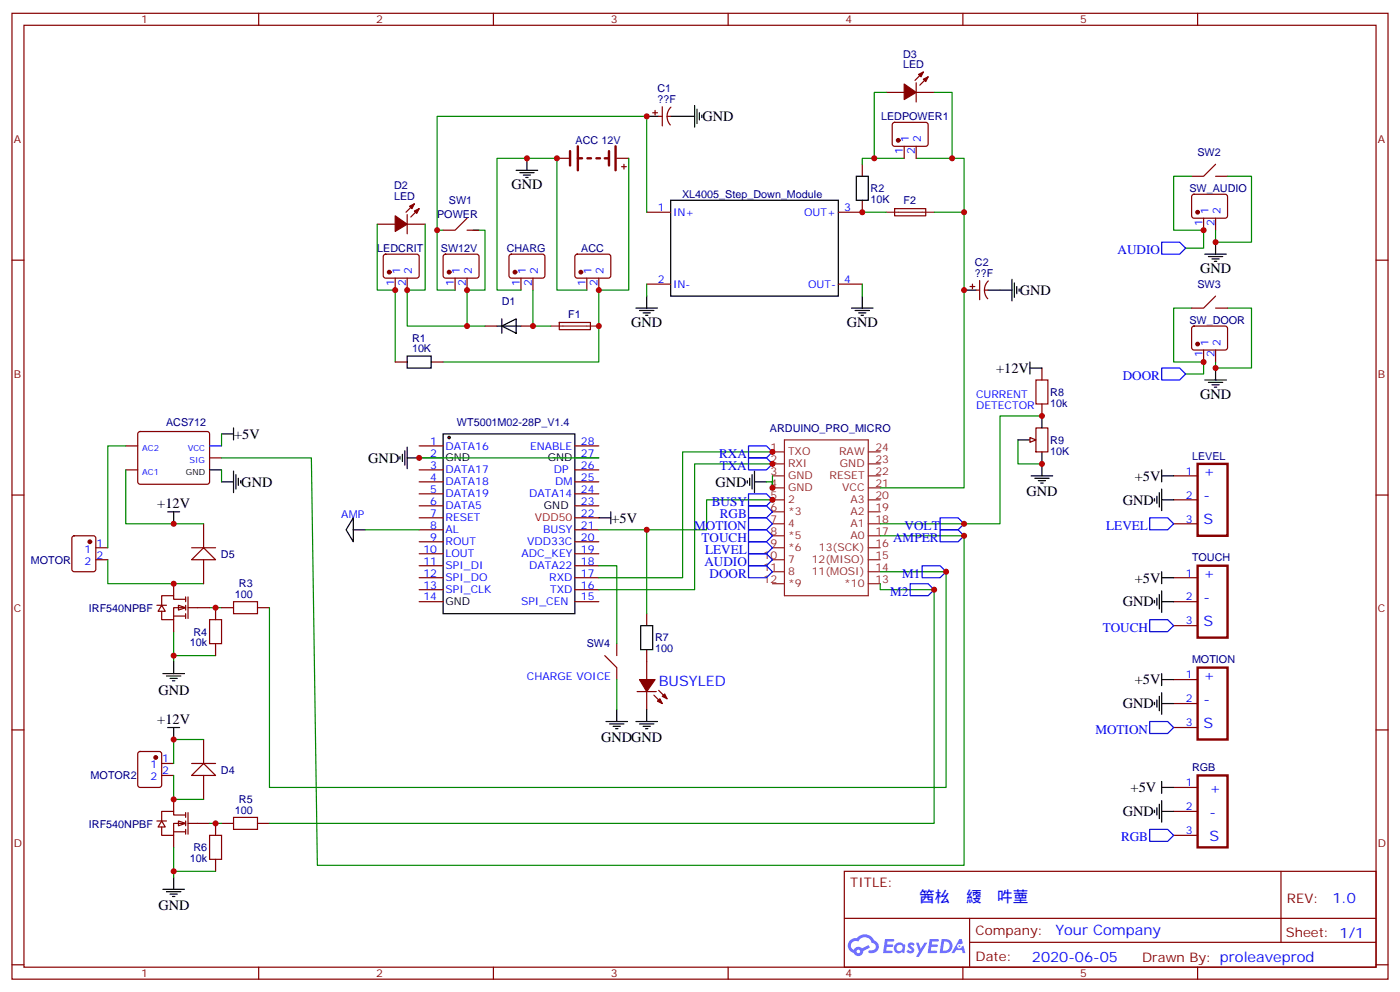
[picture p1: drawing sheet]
<svg xmlns="http://www.w3.org/2000/svg" width="412mm" height="292mm" viewBox="0 0 412 292" stroke-linecap="round" stroke-linejoin="round" font-family="sans-serif">
<g fill="none" stroke="#870000" stroke-width=".35">
<path d="M3.5 3.9h405.4v284.4h-405.4zM7.1 7.4h398.2v277.3h-398.2zM76.2 3.9v3.5M145.3 3.9v3.5M214.5 3.9v3.5M283.6 3.9v3.5M352.8 3.9v3.5M3.5 76.6h3.6M405.3 76.6h3.6M3.5 145.7h3.6M405.3 145.7h3.6M3.5 214.9h3.6"/>
<path d="M405.3 214.9h3.6M248.7 256.5h156.6v28.2h-156.6zM377.3 256.5v20.9M248.7 270.4h156.5M285.6 277.4h119.6M285.6 270.4v14.1M3.5 284h3.6M76.2 284.7v3.6M145.3 284.7v3.6M214.5 284.7v3.6M283.6 284.7v3.6M352.8 284.7v3.6"/>
<path d="M405.3 284h3.6"/>
</g>
<g fill="#5487ff">
<path d="M267.7 277.7a1.22 1.22 0 0 1 1.7 .2l-.4 .6a.47 .47 0 0 0-.3-.4 .47 .47 0 0 0-.5 .2l.1 .2a1.14 1.14 0 0 1 .8 1.8 1.14 1.14 0 0 1-1.9 0l-.2-.2 .5-.6 .7 .5a.29 .29 0 0 0 .3-.3 .29 .29 0 0 0-.2-.3 1.04 1.04 0 0 1-.6-1.7z"/>
<path d="M260.7 276.4h2.4l.3 .2-.2 .5-1.8 .1-.1 .8h1.5l.3 .4-.3 .4h-1.6l-.2 1.1h1.7l.2 .3-.2 .3-2.6 .1z"/>
<path d="M273.8 276.4h2.4l.3 .2-.1 .5-1.8 .1-.2 .8h1.6l.3 .4-.4 .4h-1.6l-.1 1.1h1.7l.2 .3-.2 .3-2.6 .1z"/>
<path d="M282.6 276.4h.7l.3 1.3-.6 .3a.69 .69 0 0 0-1 .3 .69 .69 0 0 0 .4 .9 .69 .69 0 0 0 .9-.6l.5-.2 .6 2.2h-.8l-.2-.9h-1.8l-.5 .9h-.8z"/>
<path d="M269.8 277.5h.8l.6 1.8 1.1-1.8h.9l-2.6 4.2h-.8l.9-1.5z"/>
<path d="M277.4 276.4l-.6 4.2h1.3a2.11 2.11 0 0 0 2.5-2.1 2.11 2.11 0 0 0-2.5-2.1zM278.1 277.2a1.39 1.39 0 0 1 1.7 1.4 1.39 1.39 0 0 1-1.8 1.3h-.3z"/>
<path d="M263.7 278.1a1.54 1.54 0 0 0-.1 2.1 1.54 1.54 0 0 0 2.2 .1l.6 .3 .3-2.3-.2-.3h-.4a1.49 1.49 0 0 0-2.4 .1zM264 279.1a.94 .94 0 0 1 1.8 0 .94 .94 0 0 1-1.8 0z"/>
<path d="M250.4 276.8a2.18 2.18 0 0 0 1.1 3.7 1.44 1.44 0 0 0 1.6 .9 1.44 1.44 0 0 0 1.2-1.4l2-1-.5-.8-1.9 1a1.47 1.47 0 0 0-2.4 .4 1.39 1.39 0 0 1-.7-1.9 1.39 1.39 0 0 1 2-.5 2.12 2.12 0 0 1 2.2-1.3 2.12 2.12 0 0 1 1.9 1.7 1.14 1.14 0 0 1 1.1 1.4 1.14 1.14 0 0 1-1.7 .7 .43 .43 0 0 0-.5 .4 .43 .43 0 0 0 .4 .5 1.98 1.98 0 0 0 2.5-1.2 1.98 1.98 0 0 0-1.2-2.6 3.1 3.1 0 0 0-5.3-.6l-.9 .1zM252.3 280.1a.55 .55 0 0 1 1.1 0 .55 .55 0 0 1-1.1 0z"/>
<circle cx="282.6" cy="278.5" r=".26"/>
</g>
<g fill="none" stroke="#870000" stroke-width=".35">
<path d="M261.1 27.2h5.2M263.1 36.2l.4-.2 9.5 .1 .4 .6-.1 5.9-.6 .5-9.4-.1-.5-.6v-5.7zM269.9 24.4v5.6M269.9 27.2h5.3M272 21.2l-2.5 2.5M273.4 22.6l-2.5 2.5M164 46.6h3.6M181.7 46.6h3.5M183.1 49.1h1.4M183.8 48.4v1.4M254 58.9v3.6h-7.1M254 48.4v3.5"/>
<path d="M266.3 43.1v3.5M269.9 43.1v3.5M111.1 66h5.3M113.1 75l.5-.2 9.4 .1 .5 .6-.1 5.9-.6 .5-9.5-.1-.4-.6v-5.7zM119.9 66h5.3M119.9 63.2v5.6M122.1 60l-2.5 2.5M123.5 61.4l-2.5 2.5M130.8 75l.4-.2 9.5 .1 .4 .6-.1 5.9-.6 .5-9.4-.1-.5-.6v-5.7zM137.6 64.2l-3.5 3.6h-3.6M137.6 67.8h3.5M150.2 75l.4-.2 9.5 .1 .4 .6-.1 5.9-.6 .5-9.4-.1-.5-.6v-5.7z"/>
<path d="M169.6 75l.4-.2 9.5 .1 .4 .6v5.9l-.7 .5-9.4-.1-.5-.6v-5.7zM190.5 62.5h7.1M263.5 61.4h9.2v2.1h-9.1zM116.4 81.9v3.5M119.9 81.9v3.5M134.1 81.9v3.5M137.6 81.9v3.5M142.9 96h3.5M153.5 81.9v3.5M153.5 96h3.5M157 81.9v3.5M164.8 94.9h9.1v2.1h-9.1z"/>
<path d="M172.9 81.9v3.5M176.4 81.9v3.5M190.5 83.6h7.1M246.9 83.6h7.1M116.4 106.6h3.5M127 106.6h3.5M37 138.3h3.6M37 131.3h3.6M40.8 127.2l.5-.2h19.7l.5 .2 .2 .5v14.4l-.7 .5-20-.1-.4-.6v-14.2zM61.7 134.8h3.6M123.5 134.8h7M123.5 138.3h7"/>
<path d="M123.5 131.3h7M169.3 134.8h7.1M169.3 138.3h7.1M169.3 131.3h7.1M123.5 141.9h7M123.5 145.4h7M123.5 148.9h7M123.5 152.4h7M123.5 156h7M123.5 159.5h7M169.3 141.9h7.1M169.3 145.4h7.1"/>
<path d="M169.3 148.9h7.1M169.3 152.4h7.1M169.3 156h7.1M169.3 159.5h7.1M345.7 140.1h7.1M345.7 147.1h7.1M345.7 154.2h7.1M123.5 170.1h7M123.5 177.1h7M123.5 163h7M123.5 166.5h7M123.5 173.6h7"/>
<path d="M169.3 170.1h7.1M169.3 177.1h7.1M169.3 163h7.1M169.3 166.5h7.1M169.3 173.6h7.1M345.7 170.1h7.1M345.7 177.1h7.1M345.7 184.2h7.1M345.7 200.1h7.1M345.7 207.1h7.1M345.7 214.2h7.1M345.7 231.8h7.1"/>
<path d="M345.7 238.9h7.1M345.7 245.9h7.1"/>
</g>
<g fill="#870000" stroke="#870000" stroke-width=".35">
<path d="M122.1 62.1l1.4-.7-.7 1.4z"/>
<path d="M120.6 60.7l1.5-.7-.7 1.4z"/>
<path d="M116.4 63.5l3.5 2.5-3.5 2.1z"/>
<path d="M272 23.3l1.4-.7-.7 1.4z"/>
<path d="M270.6 21.9l1.4-.7-.7 1.4z"/>
<path d="M266.3 24.7l3.6 2.5-3.6 2.1z"/>
<circle cx="171.1" cy="80.1" r=".53"/>
<circle cx="151.7" cy="80.1" r=".53"/>
<circle cx="132.3" cy="80.1" r=".53"/>
<circle cx="114.7" cy="80.1" r=".53"/>
<circle cx="264.6" cy="41.3" r=".53"/>
</g>
<path d="M167.9 44.5v4.2M170.2 43.1v7M170.2 46.6h1.2M173 46.6h1.1M175.7 46.6h1M178.2 46.6h1M179.4 44.5v4.2M181.3 43.1v7M352.8 136.6h8.8v21.1h-8.8zM352.8 166.5h8.8v21.2h-8.8zM352.8 196.5h8.8v21.2h-8.8zM352.8 228.3h8.8v21.1h-8.8z" fill="none" stroke="#870000" stroke-width=".71"/>
<g fill="none" stroke="#008700" stroke-width=".35">
<path d="M261.1 27.2h-3.6v19.4M275.2 27.2h5.3v19.4M185.2 46.6v38.8h-8.8v21.2h-45.9M266.3 46.6h-12.3v1.8M269.9 46.6h14.1v15.9M111.1 66v19.4h5.3v21.2M125.2 66v19.4h-5.3v10.6h17.7M130.5 67.8h-1.7v17.6h5.3M139.3 67.8h3.6v17.6h-5.3v10.6h5.3M190.5 62.5v-28.2h-61.7v33.5M254 62.5h7.1M275.2 62.5h8.8v81.1h-24.7"/>
<path d="M153.5 85.4h-7.1v-38.8h17.6v38.8h8.9M157 85.4v10.6h5.3M190.5 83.6v3.6M254 83.6v3.6M227.5 140.1v3.5v-1.7h-1.7"/>
</g>
<g fill="none" stroke="#000" stroke-width=".35">
<path d="M152 50.1h6.4M153.1 50.8h4.2M154.2 51.5h2.1M154.9 52.2h.7M155.2 46.6v3.5M197.6 58.9h49.3v28.3h-49.3zM252.2 51.9h3.6v7h-3.6zM146.4 96h7.1M147.8 96l4.2-2.1v4.2zM147.8 93.9v4.2M187.3 90.7h6.4M188.4 91.4h4.2"/>
<path d="M189.4 92.1h2.2M190.1 92.8h.8M190.5 87.2v3.5M250.8 90.7h6.4M251.9 91.4h4.2M252.9 92.1h2.2M253.6 92.8h.8M254 87.2v3.5M119.9 104.8h7.1v3.5h-7.1zM61.7 138.3h3.6M130.5 127.7h38.8v53h-38.8zM221.5 139.7v4.3"/>
<path d="M222.2 138.7v6.3M342.2 138.3v3.6M220.1 141.5v.7M220.8 140.8v2.1M222.2 141.9h3.6M340.1 146.8v.7M340.8 146.1v2.1M341.5 145v4.3M342.2 144v6.3M342.2 147.1h3.5M342.2 140.1h3.5M340.1 176.8v.7"/>
<path d="M340.8 176.1v2.1M341.5 175v4.2M342.2 168.3v3.5M342.2 174v6.3M342.2 177.1h3.5M342.2 170.1h3.5M342.2 198.3v3.5M340.1 206.8v.7M340.8 206.1v2.1M341.5 205v4.2M342.2 200.1h3.5M342.2 203.9v6.4"/>
<path d="M342.2 207.1h3.5M340.1 238.5v.7M340.8 237.8v2.1M341.5 236.7v4.3M342.2 230v3.6M342.2 235.7v6.3M342.2 231.8h3.5M342.2 238.9h3.5"/>
</g>
<g fill="none" stroke="#8c2424" stroke-width=".35">
<path d="M261.1 62.5h14.1M162.3 96h14.1M227.5 136.6h3.6M227.5 133h3.6M231.1 129.5h24.7v45.9h-24.7zM255.8 136.6h3.5M255.8 133h3.5M227.5 147.1h3.6M227.5 150.7h3.6M227.5 154.2h3.6M227.5 157.7h3.6M227.5 143.6h3.6"/>
<path d="M227.5 140.1h3.6M255.8 147.1h3.5M255.8 150.7h3.5M255.8 154.2h3.5M255.8 157.7h3.5M255.8 143.6h3.5M255.8 140.1h3.5M227.5 161.3h3.6M227.5 164.8h3.6M227.5 168.3h3.6M227.5 171.8h3.6M255.8 161.3h3.5"/>
<path d="M255.8 164.8h3.5M255.8 168.3h3.5M255.8 171.8h3.5"/>
</g>
<path d="M61.7 131.3h3.6" fill="none" stroke="#00f" stroke-width=".35"/>
<circle cx="132.3" cy="128.8" r=".35" fill="#f00" stroke="#000" stroke-width=".35"/>
<path d="M31.7 164.8v7h28.3" fill="none" stroke="#008700" stroke-width=".35"/>
<path d="M60 161.3l3.5 3.5h-7.1z" fill="#fff" stroke="#870000" stroke-width=".35"/>
<path d="M21.4 157.9l.5-.2h5.6l.7 .5v9.4l-.4 .7h-5.9l-.7-.5v-9.4zM60 154.2v7.1M28.2 161.3h3.5M28.2 164.8h3.5M56.4 161.3h7.1M60 164.8v7M63.5 178.9v3.5M65.3 178.9h3.5M75.8 178.9h3.6M63.5 189.5v3.5" fill="none" stroke="#870000" stroke-width=".35"/>
<path d="M61.7 178.9h3.6M51.2 193h12.3M51.2 185.9v8.9" fill="none" stroke="#008700" stroke-width=".35"/>
<path d="M68.8 177.1h7v3.6h-7zM61.7 182.4h3.6v7.1h-3.6z" fill="none" stroke="#a10000" stroke-width=".35"/>
<circle cx="26.5" cy="159.5" r=".53" fill="#870000" stroke="#870000" stroke-width=".35"/>
<path d="M49.4 150.7h3.5M51.2 150.7v3.5M48 198.3h6.3M49 199h4.3M50.1 199.7h2.1M51.2 194.8v3.5M50.8 200.4h.7" fill="none" stroke="#000" stroke-width=".35"/>
<g fill="#fff" stroke="#870000" stroke-width=".35">
<path d="M52.6 178.2l2.1 .7-2.1 .7z"/>
<path d="M47.6 178.2l1.1 1.8h-2.1z"/>
</g>
<path d="M46.2 178.2h2.8M51.2 171.8v3.6M54.7 176.4h-3.5v-1h-3.6v2.8M54.7 178.9h-3.5v3.5h-3.6v-2.4M54.7 175.7v1.4M54.7 178.2v1.4M55.4 175.7v6.4M55.4 178.9h6.3M51.2 181.4h3.5M51.2 182.4v3.5M54.7 180.7v1.4" fill="none" stroke="#870000" stroke-width=".35"/>
<g fill="#fff" stroke="#870000" stroke-width=".35">
<path d="M52.6 241.7l2.1 .7-2.1 .7z"/>
<path d="M47.6 241.7l1.1 1.8h-2.1z"/>
</g>
<g fill="none" stroke="#870000" stroke-width=".35">
<path d="M40.8 221.4l.5-.2h5.6l.7 .5v9.4l-.4 .7h-5.9l-.7-.5v-9.4zM47.6 224.8h3.6M47.6 228.3h3.6M51.2 235.3v3.6M54.7 239.9h-3.5v-1h-3.6v2.8M54.7 239.2v1.4M55.4 239.2v6.4M46.2 241.7h2.8M51.2 244.9h3.5M51.2 245.9v3.5M54.7 242.4h-3.5v3.5h-3.6v-2.4M54.7 241.7v1.4"/>
<path d="M54.7 244.2v1.4M55.4 242.4h6.3M63.5 242.4v3.5M63.5 253v3.5M65.3 242.4h3.5M75.8 242.4h3.6"/>
</g>
<path d="M49.4 214.2h3.5M51.2 214.2v3.5M51.2 258.3v3.5M48 261.8h6.3M49 262.5h4.3M50.1 263.2h2.1M50.8 263.9h.7" fill="none" stroke="#000" stroke-width=".35"/>
<circle cx="45.9" cy="223" r=".53" fill="#870000" stroke="#870000" stroke-width=".35"/>
<path d="M61.7 245.9h3.6v7.1h-3.6zM68.8 240.6h7v3.6h-7z" fill="none" stroke="#a10000" stroke-width=".35"/>
<path d="M51.2 249.4v8.9M51.2 256.5h12.3M61.7 242.4h3.6" fill="none" stroke="#008700" stroke-width=".35"/>
<path d="M56.4 228.3l3.6-3.5 3.5 3.5z" fill="#fff" stroke="#870000" stroke-width=".35"/>
<g fill="none" stroke="#870000" stroke-width=".35">
<path d="M351.2 57.4l.5-.2h9.5l.4 .7-.1 5.9-.6 .4h-9.5l-.4-.7v-5.6zM358.1 48.4l-3.6 3.5h-3.5M358.1 51.9h3.5M354.5 64.2v3.6M358.1 64.2v3.6M351.2 96.2l.5-.2h9.5l.4 .7-.1 5.9-.6 .4h-9.5l-.4-.7v-5.6zM358.1 87.2l-3.6 3.5h-3.5M358.1 90.7h3.5M306.9 108.3v3.6M306.9 118.9v3.5M354.5 103v3.6M358.1 103v3.6"/>
<path d="M305.2 126h3.5v7h-3.5zM178.2 193l3.5 3.5v3.6M181.7 189.5v3.5M190.5 180.7v3.5M190.5 191.2v8.9M60 217.7v7.1M187.7 203.6h5.6M190.5 203.6v5.3M192.6 204.6l2.5 2.5M194 203.2l2.5 2.5M56.4 224.8h7.1M60 228.3v7"/>
</g>
<g fill="none" stroke="#008700" stroke-width=".35">
<path d="M351 51.9h-5.3v15.9h8.8v5.3h-5.3M361.6 51.9h7.1v19.4h-10.6M351 90.7h-5.3v15.9h8.8v3.5h-5.3M361.6 90.7h7.1v17.6h-10.6M37 138.3v15.9h23M37 131.3h-5.3v30M65.3 134.8h26.4l1.8 119.9h190.5v-97h-24.7M65.3 127.7v3.6M65.3 138.3v3.6M123.5 134.8h52.9M227.5 133h-26.4v37.1h-24.7M227.5 136.6h-22.9v37h-28.2"/>
<path d="M299.9 129.5v7.1h7M306.9 122.4h-12.3v31.8h-35.3M107.6 156h15.9M190.5 156v24.7M227.5 147.1h-19.4v8.9h-31.7M176.4 166.5h5.3v23M259.3 168.3h19.4v63.5h-199.3v-52.9M259.3 171.8v1.8h15.9v68.8h-195.8M60 217.7h-8.8v7.1M181.7 200.1v8.8M51.2 228.3v7h8.8"/>
</g>
<g fill="none" stroke="#000" stroke-width=".35">
<path d="M354.9 74.8h6.3M356 75.5h4.2M357 76.2h2.1M357.7 76.9h.7M358.1 71.3v3.5M303.4 108.3h3.5M303.4 106.6v3.5M354.9 111.9h6.3M356 112.6h4.2M357 113.3h2.1M357.7 114h.7M358.1 108.3v3.6"/>
<path d="M65.3 127.7h3.5M68.8 126v3.5M68.8 138.7v6.3M69.5 139.7v4.3M117.8 134.4v.7M118.5 133.7v2.2M119.2 132.7v4.2M119.9 134.8h3.6M119.9 131.6v6.4M299.9 129.5h3.5M306.9 122.4v3.6M306.9 133v7.1"/>
<path d="M65.3 141.9h3.5M70.2 140.8v2.1M70.9 141.5v.7M104.1 152.4v7.1l-2.1-3.5zM104.1 156h3.5M176.4 152.4h3.5M179.9 150.7v3.5M303.7 140.1h6.4M304.8 140.8h4.2M305.9 141.5h2.1M306.6 142.2h.7M188.7 184.2h3.6v7h-3.6z"/>
<path d="M178.5 212.4h6.4M179.6 213.1h4.2M180.6 213.8h2.1M181.3 214.5h.7M181.7 208.9v3.5M187.3 212.4h6.4M188.4 213.1h4.2M189.4 213.8h2.2M190.1 214.5h.8M190.5 208.9v3.5"/>
</g>
<g fill="#870000" stroke="#870000" stroke-width=".35">
<path d="M193.7 206.4l.7-.7 .7 1.4z"/>
<path d="M195.1 205l.7-.7 .7 1.4z"/>
<path d="M188.4 200.1h4.6l-2.5 3.5z"/>
<circle cx="352.8" cy="62.5" r=".53"/>
<circle cx="352.8" cy="101.3" r=".53"/>
</g>
<path d="M305.2 111.9h3.5v7h-3.5z" fill="none" stroke="#a10000" stroke-width=".35"/>
<path d="M303.4 128.8l1.8 .7-1.8 .7z" fill="#f0f0f0" stroke="#870000" stroke-width=".35"/>
<g fill="none" stroke="#00f" stroke-width=".35">
<path d="M342.2 71.3h5.3l1.7 1.8-1.7 1.7h-5.3zM342.2 108.3h5.3l1.7 1.8-1.7 1.8h-5.3zM220.5 131.3h5.3l1.7 1.7-1.7 1.8h-5.3zM220.5 134.8h5.3l1.7 1.8-1.7 1.7h-5.3zM220.5 148.9h5.3l1.7 1.8-1.7 1.7h-5.3zM220.5 152.4h5.3l1.7 1.8-1.7 1.8h-5.3zM220.5 156h5.3l1.7 1.7-1.7 1.8h-5.3zM220.5 159.5h5.3l1.7 1.8-1.7 1.7h-5.3zM220.5 145.4h5.3l1.7 1.7-1.7 1.8h-5.3zM276.9 156h5.3l1.8 1.7-1.8 1.8h-5.3zM276.9 152.4h5.3l1.8 1.8-1.8 1.8h-5.3zM338.7 152.4h5.3l1.7 1.8-1.7 1.8h-5.3z"/>
<path d="M220.5 166.5h5.3l1.7 1.8-1.7 1.8h-5.3zM220.5 163h5.3l1.7 1.8-1.7 1.7h-5.3zM268.1 171.8h5.3l1.8 1.8-1.8 1.8h-5.3zM271.6 166.5h5.3l1.8 1.8-1.8 1.8h-5.3zM338.7 182.4h5.3l1.7 1.8-1.7 1.7h-5.3zM338.7 212.4h5.3l1.7 1.8-1.7 1.7h-5.3zM338.7 244.2h5.3l1.7 1.7-1.7 1.8h-5.3z"/>
</g>
<path d="M358.1 67.8v3.5M358.1 106.6v1.7" fill="none" stroke="#008700" stroke-width=".35"/>
<path d="M192.3 33.2h1.4M193 32.5v1.4M194 34.3h1.1M195.1 31.4v5.7M196.5 34.3h1.1M197.6 31.5a3.8 3.8 0 0 0-.1 5.3M285.8 84.3h1.4M286.5 83.6v1.5M287.5 85.4h1.1M288.6 82.6v5.6M290 85.4h1M291.1 82.7a3.8 3.8 0 0 0-.1 5.2" fill="none" stroke="#870000" stroke-width=".35"/>
<path d="M190.5 34.3h3.5M197.6 34.3h7M204.6 31.1v6.3M205.3 32.1v4.3M206 33.2v2.1M206.7 33.9v.7M284 85.4h3.5M291 85.4h7.1M298.1 82.2v6.4M298.8 83.3v4.2M299.5 84.3v2.2M300.2 85.1v.7" fill="none" stroke="#000" stroke-width=".35"/>
<g fill="#c00">
<circle cx="190.5" cy="34.3" r=".88"/>
<circle cx="227.5" cy="133" r=".88"/>
<circle cx="278.7" cy="168.3" r=".88"/>
<circle cx="284" cy="157.7" r=".88"/>
<circle cx="358.1" cy="108.3" r=".88"/>
<circle cx="354.5" cy="106.6" r=".88"/>
<circle cx="306.9" cy="136.6" r=".88"/>
<circle cx="190.5" cy="156" r=".88"/>
<circle cx="227.5" cy="143.6" r=".88"/>
<circle cx="63.5" cy="178.9" r=".88"/>
<circle cx="51.2" cy="193" r=".88"/>
<circle cx="284" cy="62.5" r=".88"/>
<circle cx="254" cy="62.5" r=".88"/>
<circle cx="128.8" cy="67.8" r=".88"/>
<circle cx="119.9" cy="85.4" r=".88"/>
<circle cx="137.6" cy="96" r=".88"/>
<circle cx="116.4" cy="85.4" r=".88"/>
<circle cx="176.4" cy="96" r=".88"/>
<circle cx="137.6" cy="85.4" r=".88"/>
<circle cx="155.2" cy="46.6" r=".88"/>
<circle cx="164" cy="46.6" r=".88"/>
<circle cx="157" cy="96" r=".88"/>
<circle cx="176.4" cy="85.4" r=".88"/>
<circle cx="257.5" cy="46.6" r=".88"/>
<circle cx="280.5" cy="46.6" r=".88"/>
<circle cx="51.2" cy="171.8" r=".88"/>
<circle cx="51.2" cy="217.7" r=".88"/>
<circle cx="51.2" cy="235.3" r=".88"/>
<circle cx="51.2" cy="256.5" r=".88"/>
<circle cx="63.5" cy="242.4" r=".88"/>
<circle cx="51.2" cy="154.2" r=".88"/>
<circle cx="123.5" cy="134.8" r=".88"/>
<circle cx="306.9" cy="122.4" r=".88"/>
<circle cx="354.5" cy="67.8" r=".88"/>
<circle cx="358.1" cy="71.3" r=".88"/>
<circle cx="284" cy="154.2" r=".88"/>
<circle cx="275.2" cy="173.6" r=".88"/>
<circle cx="227.5" cy="147.1" r=".88"/>
<circle cx="227.5" cy="136.6" r=".88"/>
<circle cx="284" cy="85.4" r=".88"/>
</g>
<text font-size="4.6" fill="#00f" x="270.8" y="265.5">䇴㭃т䌄ᙃ吽䓰</text>
<g font-size="4.2">
<text x="206.9" y="35.7">GND</text>
<text x="150.6" y="55.8">GND</text>
<text x="353.5" y="80.5">GND</text>
<text x="300.4" y="86.9">GND</text>
<text x="185.9" y="96.3">GND</text>
<text x="249.4" y="96.3">GND</text>
<text x="293.4" y="109.7">+12V</text>
<text x="353.5" y="117.5">GND</text>
<text x="69" y="129.2">+5V</text>
<text x="108.5" y="136.3">GND</text>
<text x="71.1" y="143.3">GND</text>
<text x="210.8" y="143.3">GND</text>
<text x="334.3" y="141.5">+5V</text>
<text x="46.3" y="149.6">+12V</text>
<text x="302.3" y="146.1">GND</text>
<text x="330.7" y="148.6">GND</text>
<text x="180.1" y="153.8">+5V</text>
<text x="334.3" y="171.5">+5V</text>
<text x="330.7" y="178.5">GND</text>
<text x="334.3" y="201.5">+5V</text>
<text x="46.7" y="204.5">GND</text>
<text x="330.7" y="208.5">GND</text>
<text x="46.3" y="213.1">+12V</text>
<text x="177.1" y="218.5">GNDGND</text>
<text x="333" y="233.2">+5V</text>
<text x="330.7" y="240.3">GND</text>
<text x="46.7" y="268">GND</text>
</g>
<g font-size="4.2" fill="#00f">
<text x="354.5" y="140.1">+</text>
<text x="354.5" y="147.1">-</text>
<text x="354.5" y="154.2">S</text>
<text x="354.5" y="170.1">+</text>
<text x="354.5" y="177.1">-</text>
<text x="354.5" y="184.2">S</text>
<text x="194" y="201.8">BUSYLED</text>
<text x="354.5" y="200.1">+</text>
<text x="354.5" y="207.1">-</text>
<text x="354.5" y="214.2">S</text>
<text x="356.3" y="233.6">+</text>
<text x="356.3" y="240.6">-</text>
<text x="356.3" y="247.7">S</text>
<text x="392.5" y="265.8">1.0</text>
<text x="310.9" y="275.3">Your Company</text>
<text x="304" y="283.1">2020-06-05</text>
</g>
<g font-size="3.9" fill="#00f">
<text x="329.2" y="74.8">AUDIO</text>
<text x="330.7" y="111.9">DOOR</text>
<text x="211.8" y="134.8">RXA</text>
<text x="212" y="138.3">TXA</text>
<text x="209.7" y="148.9">BUSY</text>
<text x="204.5" y="156">MOTION</text>
<text x="212" y="152.4">RGB</text>
<text x="266.5" y="156">VOLT</text>
<text x="325.9" y="156">LEVEL</text>
<text x="206.6" y="159.5">TOUCH</text>
<text x="263.1" y="159.5">AMPER</text>
<text x="207.5" y="166.5">AUDIO</text>
<text x="207.7" y="163">LEVEL</text>
<text x="209" y="170.1">DOOR</text>
<text x="265.7" y="170.1">M1</text>
<text x="262.2" y="175.4">M2</text>
<text x="324.8" y="185.9">TOUCH</text>
<text x="322.7" y="215.9">MOTION</text>
<text x="330.2" y="247.7">RGB</text>
</g>
<g font-size="3.9" fill="#800">
<text x="250.5" y="261.1">TITLE:</text>
<text x="379.1" y="265.8">REV:</text>
<text x="287.4" y="275.3">Company:</text>
<text x="378.7" y="275.9">Sheet: 1/1</text>
<text x="287.4" y="283">Date:</text>
<text x="336.4" y="283.1">Drawn By: proleaveprod</text>
</g>
<g font-size="3.2" fill="#800">
<text x="41.6" y="6.9">1</text>
<text x="110.8" y="6.9">2</text>
<text x="179.9" y="6.9">3</text>
<text x="249.1" y="6.9">4</text>
<text x="318.2" y="6.9">5</text>
<text x="4.1" y="42">A</text>
<text x="405.9" y="42">A</text>
<text x="4.1" y="111.2">B</text>
<text x="405.9" y="111.2">B</text>
<text x="4.1" y="180.3">C</text>
<text x="405.9" y="180.3">C</text>
<text x="4.1" y="249.4">D</text>
<text x="405.9" y="249.4">D</text>
<text x="41.6" y="287.7">1</text>
<text x="110.8" y="287.7">2</text>
<text x="179.9" y="287.7">3</text>
<text x="249.1" y="287.7">4</text>
<text x="318.2" y="287.7">5</text>
</g>
<g font-size="3.2" fill="#000080">
<text x="266" y="16.9">D3</text>
<text x="266" y="20.1">LED</text>
<text x="193.7" y="27.2">C1</text>
<text x="193.7" y="30.4">??F</text>
<text x="259.5" y="35.4">LEDPOWER1</text>
<text x="169.6" y="42.4">ACC 12V</text>
<text x="352.7" y="46">SW2</text>
<text x="116.1" y="58.9">LED</text>
<text x="116.1" y="55.7">D2</text>
<text x="200.9" y="58.4">XL4005_Step_Down_Module</text>
<text x="256.5" y="59.7">10K</text>
<text x="256.5" y="56.6">R2</text>
<text x="350.4" y="56.6">SW_AUDIO</text>
<text x="128.8" y="64.2">POWER</text>
<text x="132.2" y="60.1">SW1</text>
<text x="266.2" y="60.1">F2</text>
<text x="111.1" y="74.2">LEDCRIT</text>
<text x="129.9" y="74.2">SW12V</text>
<text x="149.3" y="74.2">CHARG</text>
<text x="171.2" y="74.2">ACC</text>
<text x="287.2" y="81.5">??F</text>
<text x="287.2" y="78.4">C2</text>
<text x="147.8" y="89.7">D1</text>
<text x="352.7" y="84.8">SW3</text>
<text x="167.4" y="93.6">F1</text>
<text x="350.4" y="95.4">SW_DOOR</text>
<text x="121.4" y="100.5">R1</text>
<text x="121.4" y="103.8">10K</text>
<text x="309.4" y="119.7">10k</text>
<text x="309.4" y="116.5">R8</text>
<text x="48.9" y="125.5">ACS712</text>
<text x="134.6" y="125.4">WT5001M02-28P_V1.4</text>
<text x="226.8" y="127.2">ARDUINO_PRO_MICRO</text>
<text x="309.4" y="130.7">R9</text>
<text x="309.4" y="133.8">10K</text>
<text x="351.1" y="135.3">LEVEL</text>
<text x="9.1" y="165.9">MOTOR</text>
<text x="65.1" y="164.2">D5</text>
<text x="351.1" y="165.3">TOUCH</text>
<text x="70.4" y="172.9">R3</text>
<text x="69.1" y="176.1">100</text>
<text x="26.2" y="180.1">IRF540NPBF</text>
<text x="55.9" y="190.3">10k</text>
<text x="57" y="187.1">R4</text>
<text x="172.8" y="190.6">SW4</text>
<text x="193" y="188.8">R7</text>
<text x="193" y="192">100</text>
<text x="351.1" y="195.3">MOTION</text>
<text x="65.1" y="227.7">D4</text>
<text x="351.1" y="227">RGB</text>
<text x="26.7" y="229.4">MOTOR2</text>
<text x="69.1" y="239.6">100</text>
<text x="70.4" y="236.4">R5</text>
<text x="26.2" y="243.6">IRF540NPBF</text>
<text x="57" y="250.6">R6</text>
<text x="55.9" y="253.8">10k</text>
</g>
<g font-size="3.2" fill="#00f">
<text x="267.8" y="41.8" transform="rotate(-90 267.8 41.8)">1</text>
<text x="271.3" y="41.8" transform="rotate(-90 271.3 41.8)">2</text>
<text x="266" y="45.3" transform="rotate(-90 266 45.3)">1</text>
<text x="269.5" y="45.3" transform="rotate(-90 269.5 45.3)">2</text>
<text x="193.8" y="62.1">1</text>
<text x="198.3" y="63.5">IN+</text>
<text x="236.9" y="63.5">OUT+</text>
<text x="248.7" y="62.1">3</text>
<text x="356" y="62.9" transform="rotate(-90 356 62.9)">1</text>
<text x="359.5" y="62.9" transform="rotate(-90 359.5 62.9)">2</text>
<text x="354.2" y="66.4" transform="rotate(-90 354.2 66.4)">1</text>
<text x="357.7" y="66.4" transform="rotate(-90 357.7 66.4)">2</text>
<text x="117.8" y="80.6" transform="rotate(-90 117.8 80.6)">1</text>
<text x="121.4" y="80.6" transform="rotate(-90 121.4 80.6)">2</text>
<text x="135.5" y="80.6" transform="rotate(-90 135.5 80.6)">1</text>
<text x="139" y="80.6" transform="rotate(-90 139 80.6)">2</text>
<text x="154.9" y="80.6" transform="rotate(-90 154.9 80.6)">1</text>
<text x="158.4" y="80.6" transform="rotate(-90 158.4 80.6)">2</text>
<text x="174.3" y="80.6" transform="rotate(-90 174.3 80.6)">1</text>
<text x="177.8" y="80.6" transform="rotate(-90 177.8 80.6)">2</text>
<text x="193.8" y="83.3">2</text>
<text x="248.7" y="83.3">4</text>
<text x="116.1" y="84.1" transform="rotate(-90 116.1 84.1)">1</text>
<text x="119.6" y="84.1" transform="rotate(-90 119.6 84.1)">2</text>
<text x="133.7" y="84.1" transform="rotate(-90 133.7 84.1)">1</text>
<text x="137.2" y="84.1" transform="rotate(-90 137.2 84.1)">2</text>
<text x="153.1" y="84.1" transform="rotate(-90 153.1 84.1)">1</text>
<text x="156.6" y="84.1" transform="rotate(-90 156.6 84.1)">2</text>
<text x="172.5" y="84.1" transform="rotate(-90 172.5 84.1)">1</text>
<text x="176" y="84.1" transform="rotate(-90 176 84.1)">2</text>
<text x="198.3" y="84.7">IN-</text>
<text x="238" y="84.7">OUT-</text>
<text x="356" y="101.7" transform="rotate(-90 356 101.7)">1</text>
<text x="359.5" y="101.7" transform="rotate(-90 359.5 101.7)">2</text>
<text x="354.2" y="105.2" transform="rotate(-90 354.2 105.2)">1</text>
<text x="357.7" y="105.2" transform="rotate(-90 357.7 105.2)">2</text>
<text x="287.5" y="117.2">CURRENT</text>
<text x="287.5" y="120.3">DETECTOR</text>
<text x="126.7" y="130.9">1</text>
<text x="171.1" y="130.9">28</text>
<text x="126.7" y="134.4">2</text>
<text x="126.7" y="138">3</text>
<text x="131.2" y="132.3">DATA16</text>
<text x="156.1" y="132.3">ENABLE</text>
<text x="171.1" y="138">26</text>
<text x="171.1" y="134.4">27</text>
<text x="126.7" y="141.5">4</text>
<text x="131.2" y="139.4">DATA17</text>
<text x="131.2" y="142.9">DATA18</text>
<text x="163.2" y="139.4">DP</text>
<text x="163.5" y="142.9">DM</text>
<text x="171.1" y="141.5">25</text>
<text x="349.3" y="139.7">1</text>
<text x="126.7" y="145">5</text>
<text x="126.7" y="148.6">6</text>
<text x="131.2" y="146.4">DATA19</text>
<text x="131.2" y="150">DATA5</text>
<text x="155.9" y="146.4">DATA14</text>
<text x="171.1" y="148.6">23</text>
<text x="171.1" y="145">24</text>
<text x="349.3" y="146.8">2</text>
<text x="100.5" y="152.4">AMP</text>
<text x="126.7" y="152.1">7</text>
<text x="126.7" y="155.6">8</text>
<text x="131.2" y="153.5">RESET</text>
<text x="171.1" y="155.6">21</text>
<text x="171.1" y="152.1">22</text>
<text x="349.3" y="153.8">3</text>
<text x="28.4" y="160.9">1</text>
<text x="126.7" y="159.1">9</text>
<text x="131.2" y="157">AL</text>
<text x="131.2" y="160.5">ROUT</text>
<text x="155.3" y="160.5">VDD33C</text>
<text x="160" y="157">BUSY</text>
<text x="171.1" y="159.1">20</text>
<text x="24.9" y="162.7">1</text>
<text x="24.9" y="166.2">2</text>
<text x="28.4" y="164.4">2</text>
<text x="124.7" y="162.7">10</text>
<text x="124.7" y="166.2">11</text>
<text x="131.2" y="164.1">LOUT</text>
<text x="131.2" y="167.6">SPI_DI</text>
<text x="153.6" y="164.1">ADC_KEY</text>
<text x="155.9" y="167.6">DATA22</text>
<text x="171.1" y="166.2">18</text>
<text x="171.1" y="162.7">19</text>
<text x="124.7" y="169.7">12</text>
<text x="124.7" y="173.2">13</text>
<text x="131.2" y="171.1">SPI_DO</text>
<text x="161.8" y="171.1">RXD</text>
<text x="171.1" y="173.2">16</text>
<text x="171.1" y="169.7">17</text>
<text x="349.3" y="169.7">1</text>
<text x="124.7" y="176.8">14</text>
<text x="131.2" y="174.7">SPI_CLK</text>
<text x="153.5" y="178.2">SPI_CEN</text>
<text x="162.1" y="174.7">TXD</text>
<text x="171.1" y="176.8">15</text>
<text x="349.3" y="176.8">2</text>
<text x="349.3" y="183.8">3</text>
<text x="155.2" y="200.1">CHARGE VOICE</text>
<text x="349.3" y="199.7">1</text>
<text x="349.3" y="206.8">2</text>
<text x="349.3" y="213.8">3</text>
<text x="44.3" y="226.2">1</text>
<text x="47.8" y="224.4">1</text>
<text x="47.8" y="227.9">2</text>
<text x="44.3" y="229.7">2</text>
<text x="349.3" y="231.5">1</text>
<text x="349.3" y="238.5">2</text>
<text x="349.3" y="245.6">3</text>
</g>
<g font-size="3.2">
<text x="131.2" y="135.9">GND</text>
<text x="161.3" y="135.9">GND</text>
<text x="160.2" y="150">GND</text>
<text x="131.2" y="178.2">GND</text>
</g>
<g font-size="3.2" fill="#8d2323">
<text x="226.9" y="136.2">2</text>
<text x="226.9" y="132.7">1</text>
<text x="232.1" y="137.6">RXI</text>
<text x="232.1" y="134.1">TXO</text>
<text x="247.2" y="134.1">RAW</text>
<text x="247.4" y="137.6">GND</text>
<text x="257.9" y="136.2">23</text>
<text x="257.9" y="132.7">24</text>
<text x="226.9" y="143.3">4</text>
<text x="226.9" y="139.7">3</text>
<text x="232.1" y="141.1">GND</text>
<text x="244.4" y="141.1">RESET</text>
<text x="257.9" y="139.7">22</text>
<text x="257.9" y="143.3">21</text>
<text x="226.9" y="146.8">5</text>
<text x="232.1" y="148.2">2</text>
<text x="232.1" y="144.7">GND</text>
<text x="248.1" y="144.7">VCC</text>
<text x="250.5" y="148.2">A3</text>
<text x="257.9" y="146.8">20</text>
<text x="226.9" y="150.3">6</text>
<text x="226.9" y="153.8">7</text>
<text x="232.1" y="151.7">*3</text>
<text x="232.1" y="155.3">4</text>
<text x="250.5" y="155.3">A1</text>
<text x="250.5" y="151.7">A2</text>
<text x="257.9" y="153.8">18</text>
<text x="257.9" y="150.3">19</text>
<text x="226.9" y="157.4">8</text>
<text x="226.9" y="160.9">9</text>
<text x="232.1" y="158.8">*5</text>
<text x="250.5" y="158.8">A0</text>
<text x="257.9" y="160.9">16</text>
<text x="257.9" y="157.4">17</text>
<text x="224.9" y="164.4">10</text>
<text x="224.9" y="168">11</text>
<text x="232.1" y="162.3">*6</text>
<text x="232.1" y="165.8">7</text>
<text x="239.1" y="165.8">12(MISO)</text>
<text x="241.2" y="162.3">13(SCK)</text>
<text x="257.9" y="168">14</text>
<text x="257.9" y="164.4">15</text>
<text x="224.9" y="171.5">12</text>
<text x="232.1" y="169.4">8</text>
<text x="232.1" y="172.9">*9</text>
<text x="239.1" y="169.4">11(MOSI)</text>
<text x="248.7" y="172.9">*10</text>
<text x="257.9" y="171.5">13</text>
</g>
<text font-size="3.2" fill="#f00" x="157.5" y="153.5">VDD50</text>
<g font-size="2.5" fill="#00f">
<text x="41.9" y="132.7">AC2</text>
<text x="55.3" y="132.7">VCC</text>
<text x="55.8" y="136.2">SIG</text>
<text x="41.9" y="139.7">AC1</text>
</g>
<text font-size="2.5" x="54.8" y="139.7">GND</text>
</svg>
